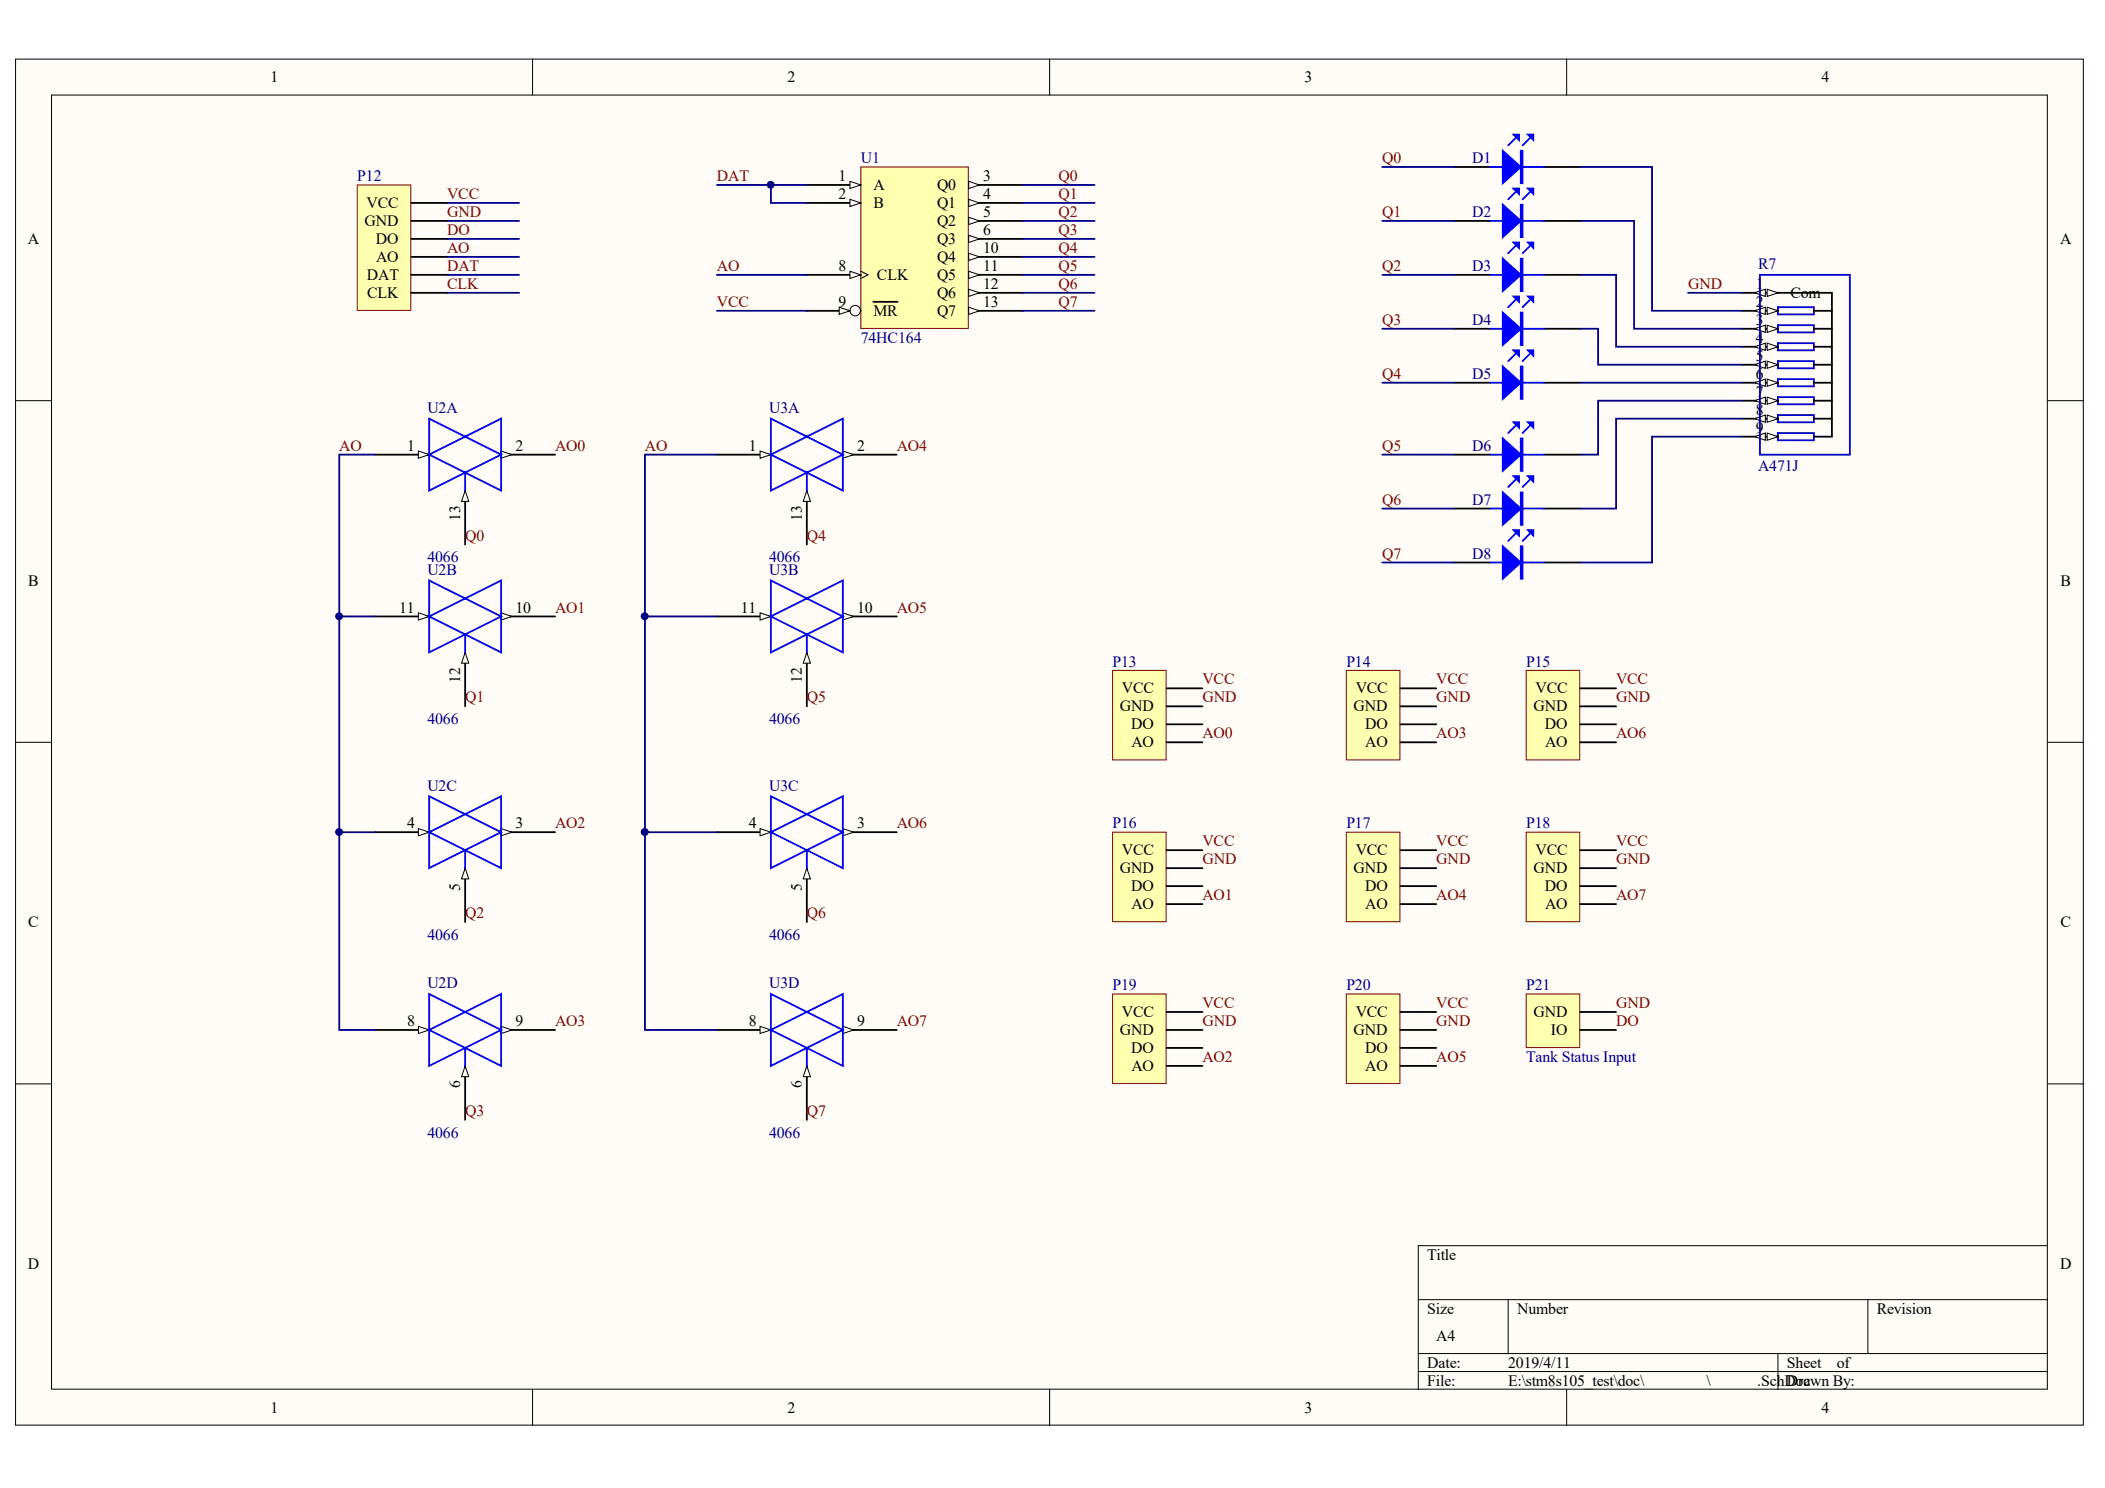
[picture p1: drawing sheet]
<svg xmlns="http://www.w3.org/2000/svg" width="297mm" height="210mm" viewBox="0 0 297 210" stroke-linecap="round" stroke-linejoin="round" font-family="sans-serif">
<g fill="#fffcf8" stroke="#000" stroke-width=".14">
<path d="M2.2 8.3h291.8v192.7h-291.8z"/>
<path d="M7.3 13.4h281.6v182.6h-281.6z"/>
</g>
<g fill="none" stroke="#000" stroke-width=".14">
<path d="M75.2 8.3v5.1M148.1 8.3v5.1M221.1 8.3v5.1M2.2 56.5h5.1M289 56.5h5M2.2 104.7h5.1M289 104.7h5M2.2 152.9h5.1M289 152.9h5M289 175.7h-88.9v20.3M75.2 196v5.1M148.1 196v5.1"/>
<path d="M200.1 183.3h88.9M200.1 190.9h88.9M200.1 193.5h88.9M212.8 183.3v7.6M221.1 196v5.1M250.9 190.9v5.1M263.6 183.3v7.6"/>
</g>
<path d="M50.4 26.1h7.6v17.7h-7.6z" fill="#ffffb0" stroke="#800000" stroke-width=".14"/>
<path d="M58 28.6h5.1M58 31.2h5.1M58 33.7h5.1M58 36.2h5.1M58 38.8h5.1M58 41.3h5.1" fill="none" stroke="#000" stroke-width=".25"/>
<path d="M121.5 23.6h15.1v22.7h-15.1z" fill="#ffffb0" stroke="#800000" stroke-width=".14"/>
<path d="M113.9 26.1h7.6" fill="none" stroke="#000" stroke-width=".25"/>
<path d="M119.9 25.6l1.6 .5-1.6 .5z" fill="#fffcf8" stroke="#000" stroke-width=".14"/>
<path d="M113.9 28.6h7.6" fill="none" stroke="#000" stroke-width=".25"/>
<path d="M119.9 28.1l1.6 .5-1.6 .5z" fill="#fffcf8" stroke="#000" stroke-width=".14"/>
<path d="M136.7 26.1h7.6" fill="none" stroke="#000" stroke-width=".25"/>
<path d="M136.7 25.6l1.5 .5-1.5 .5z" fill="#fffcf8" stroke="#000" stroke-width=".14"/>
<path d="M136.7 28.6h7.6" fill="none" stroke="#000" stroke-width=".25"/>
<path d="M136.7 28.1l1.5 .5-1.5 .5z" fill="#fffcf8" stroke="#000" stroke-width=".14"/>
<path d="M136.7 31.2h7.6" fill="none" stroke="#000" stroke-width=".25"/>
<path d="M136.7 30.7l1.5 .5-1.5 .5z" fill="#fffcf8" stroke="#000" stroke-width=".14"/>
<path d="M136.7 33.7h7.6" fill="none" stroke="#000" stroke-width=".25"/>
<path d="M136.7 33.2l1.5 .5-1.5 .5z" fill="#fffcf8" stroke="#000" stroke-width=".14"/>
<path d="M136.7 36.2h7.6" fill="none" stroke="#000" stroke-width=".25"/>
<path d="M136.7 35.7l1.5 .5-1.5 .5z" fill="#fffcf8" stroke="#000" stroke-width=".14"/>
<path d="M136.7 38.8h7.6" fill="none" stroke="#000" stroke-width=".25"/>
<path d="M136.7 38.3l1.5 .5-1.5 .5z" fill="#fffcf8" stroke="#000" stroke-width=".14"/>
<path d="M136.7 41.3h7.6" fill="none" stroke="#000" stroke-width=".25"/>
<path d="M136.7 40.8l1.5 .5-1.5 .5z" fill="#fffcf8" stroke="#000" stroke-width=".14"/>
<path d="M136.7 43.8h7.6" fill="none" stroke="#000" stroke-width=".25"/>
<path d="M136.7 43.3l1.5 .5-1.5 .6z" fill="#fffcf8" stroke="#000" stroke-width=".14"/>
<path d="M113.9 38.8h7.6" fill="none" stroke="#000" stroke-width=".25"/>
<path d="M121.5 38.3l1 .5-1 .5" fill="none" stroke="#000" stroke-width=".14"/>
<path d="M119.9 38.3l1.6 .5-1.6 .5z" fill="#fffcf8" stroke="#000" stroke-width=".14"/>
<path d="M113.9 43.8h7.6" fill="none" stroke="#000" stroke-width=".25"/>
<circle cx="120.7" cy="43.8" r=".74" fill="#fffcf8" stroke="#000" stroke-width=".14"/>
<path d="M118.4 43.3l1.5 .5-1.5 .6z" fill="#fffcf8" stroke="#000" stroke-width=".14"/>
<path d="M123.2 42.6h3.5M245.8 43.8h5.1" fill="none" stroke="#000" stroke-width=".25"/>
<g fill="none" stroke="#000080" stroke-width=".25">
<path d="M63.1 38.8h10.2M63.1 28.6h10.2M63.1 31.2h10.2M63.1 33.7h10.2M63.1 36.2h10.2M101.2 26.1h12.7M101.2 38.8h12.7M108.8 26.1v2.5h5.1M144.3 26.1h10.2M144.3 38.8h10.2M144.3 28.6h10.2M144.3 31.2h10.2"/>
<path d="M144.3 33.7h10.2M144.3 36.2h10.2M63.1 41.3h10.2M101.2 43.8h12.7M144.3 43.8h10.2M144.3 41.3h10.2"/>
</g>
<path d="M250.9 43.3h5.1v1.1h-5.1zM250.9 45.9h5.1v1h-5.1zM250.9 48.4h5.1v1h-5.1zM250.9 50.9h5.1v1.1h-5.1zM250.9 53.5h5.1v1h-5.1zM250.9 56h5.1v1h-5.1zM250.9 58.6h5.1v1h-5.1zM250.9 61.1h5.1v1h-5.1z" fill="none" stroke="#0000bf" stroke-width=".25"/>
<g fill="#fffcf8" stroke="#000" stroke-width=".14">
<path d="M249.4 43.3l1.5 .5-1.5 .6z"/>
<path d="M247.6 43.8l1.5-.5v1.1z"/>
</g>
<path d="M245.8 46.4h5.1" fill="none" stroke="#000" stroke-width=".25"/>
<g fill="#fffcf8" stroke="#000" stroke-width=".14">
<path d="M249.4 45.9l1.5 .5-1.5 .5z"/>
<path d="M247.6 46.4l1.5-.5v1z"/>
</g>
<path d="M245.8 48.9h5.1" fill="none" stroke="#000" stroke-width=".25"/>
<g fill="#fffcf8" stroke="#000" stroke-width=".14">
<path d="M249.4 48.4l1.5 .5-1.5 .5z"/>
<path d="M247.6 48.9l1.5-.5v1z"/>
</g>
<path d="M245.8 51.5h5.1" fill="none" stroke="#000" stroke-width=".25"/>
<g fill="#fffcf8" stroke="#000" stroke-width=".14">
<path d="M249.4 50.9l1.5 .6-1.5 .5z"/>
<path d="M247.6 51.5l1.5-.6v1.1z"/>
</g>
<path d="M245.8 54h5.1" fill="none" stroke="#000" stroke-width=".25"/>
<g fill="#fffcf8" stroke="#000" stroke-width=".14">
<path d="M249.4 53.5l1.5 .5-1.5 .5z"/>
<path d="M247.6 54l1.5-.5v1z"/>
</g>
<path d="M245.8 56.5h5.1" fill="none" stroke="#000" stroke-width=".25"/>
<g fill="#fffcf8" stroke="#000" stroke-width=".14">
<path d="M249.4 56l1.5 .5-1.5 .5z"/>
<path d="M247.6 56.5l1.5-.5v1z"/>
</g>
<path d="M245.8 59.1h5.1" fill="none" stroke="#000" stroke-width=".25"/>
<g fill="#fffcf8" stroke="#000" stroke-width=".14">
<path d="M249.4 58.6l1.5 .5-1.5 .5z"/>
<path d="M247.6 59.1l1.5-.5v1z"/>
</g>
<path d="M245.8 61.6h5.1" fill="none" stroke="#000" stroke-width=".25"/>
<g fill="#fffcf8" stroke="#000" stroke-width=".14">
<path d="M249.4 61.1l1.5 .5-1.5 .5z"/>
<path d="M247.6 61.6l1.5-.5v1z"/>
</g>
<path d="M245.8 41.3h5.1" fill="none" stroke="#000" stroke-width=".25"/>
<g fill="#fffcf8" stroke="#000" stroke-width=".14">
<path d="M249.4 40.8l1.5 .5-1.5 .5z"/>
<path d="M247.6 41.3l1.5-.5v1z"/>
</g>
<g fill="none" stroke="#000" stroke-width=".25">
<path d="M205.2 23.6h5.1M205.2 31.2h5.1M205.2 38.8h5.1M217.9 23.6h5.1M217.9 31.2h5.1M217.9 38.8h5.1M205.2 54h5.1M205.2 46.4h5.1M217.9 54h5.1M217.9 46.4h5.1M250.9 41.3h7.6v20.3h-2.5M256 59.1h2.5"/>
<path d="M256 56.5h2.5M256 54h2.5M256 51.5h2.5M256 48.9h2.5M256 46.4h2.5M256 43.8h2.5M205.2 64.1h5.1M205.2 71.7h5.1M205.2 79.3h5.1M217.9 64.1h5.1M217.9 71.7h5.1M217.9 79.3h5.1"/>
<path d="M52.9 117.4h7.7"/>
</g>
<path d="M248.3 38.8h12.7v25.3h-12.7z" fill="none" stroke="#0000bf" stroke-width=".25"/>
<g fill="none" stroke="#000080" stroke-width=".25">
<path d="M195.1 23.6h10.1M195.1 31.2h10.1M195.1 38.8h10.1M223 23.6h10.1v20.2h12.7M223 31.2h7.6v15.2h15.2M223 38.8h5v10.1h17.8M195.1 54h10.1M195.1 46.4h10.1M223 46.4h2.5v5.1h20.3M223 54h22.8M238.2 41.3h7.6M245.8 56.5h-20.3v7.6h-2.5"/>
<path d="M245.8 59.1h-17.8v12.6h-5M195.1 64.1h10.1M195.1 71.7h10.1M195.1 79.3h10.1M245.8 61.6h-12.7v17.7h-10.1"/>
</g>
<g fill="none" stroke="#00f" stroke-width=".25">
<path d="M213.8 19.5l-1 1M215.9 19.5l-1 1M210.3 23.6h7.6M210.3 31.2h7.6M210.3 38.8h7.6M213.8 27.1l-1 1M213.8 34.7l-1 1M215.9 27.1l-1 1M215.9 34.7l-1 1M210.3 46.4h7.6M210.3 54h7.6M213.8 42.3l-1 1"/>
<path d="M213.8 49.9l-1 1M215.9 42.3l-1 1M215.9 49.9l-1 1M210.3 64.1h7.6M210.3 71.7h7.6M210.3 79.3h7.6M213.8 60.1l-1 1M213.8 67.7l-1 1M213.8 75.3l-1 1M215.9 60.1l-1 1M215.9 67.7l-1 1M215.9 75.3l-1 1"/>
</g>
<g fill="#00f" stroke="#00f" stroke-width=".25">
<path d="M212.1 21.3l2.5 2.3-2.5 2.2z"/>
<path d="M215.6 19h.8v.8z"/>
<path d="M213.6 19h.7v.8z"/>
<path d="M212.1 28.9l2.5 2.3-2.5 2.2z"/>
<path d="M215.6 26.6h.8v.8z"/>
<path d="M213.6 26.6h.7v.8z"/>
<path d="M212.1 36.5l2.5 2.3-2.5 2.3z"/>
<path d="M215.6 34.2h.8v.8z"/>
<path d="M213.6 34.2h.7v.8z"/>
<path d="M212.1 44.1l2.5 2.3-2.5 2.3z"/>
<path d="M215.6 41.8h.8v.8z"/>
<path d="M213.6 41.8h.7v.8z"/>
<path d="M212.1 51.7l2.5 2.3-2.5 2.3z"/>
<path d="M215.6 49.4h.8v.8z"/>
<path d="M213.6 49.4h.7v.8z"/>
<path d="M212.1 61.9l2.5 2.2-2.5 2.3z"/>
<path d="M215.6 59.6h.8v.7z"/>
<path d="M213.6 59.6h.7v.7z"/>
<path d="M212.1 69.5l2.5 2.2-2.5 2.3z"/>
<path d="M215.6 67.2h.8v.7z"/>
<path d="M213.6 67.2h.7v.7z"/>
<path d="M212.1 77.1l2.5 2.2-2.5 2.3z"/>
<path d="M215.6 74.8h.8v.7z"/>
<path d="M213.6 74.8h.7v.7z"/>
<path d="M214.6 21.3h.3v4.5h-.3z" fill-rule="evenodd"/>
<path d="M214.6 28.9h.3v4.5h-.3z" fill-rule="evenodd"/>
<path d="M214.6 36.5h.3v4.6h-.3z" fill-rule="evenodd"/>
<path d="M214.6 44.1h.3v4.6h-.3z" fill-rule="evenodd"/>
<path d="M214.6 51.7h.3v4.6h-.3z" fill-rule="evenodd"/>
<path d="M214.6 61.9h.3v4.5h-.3z" fill-rule="evenodd"/>
<path d="M214.6 69.5h.3v4.5h-.3z" fill-rule="evenodd"/>
<path d="M214.6 77.1h.3v4.5h-.3z" fill-rule="evenodd"/>
</g>
<path d="M59 116.9l1.6 .5-1.6 .5z" fill="#fffcf8" stroke="#000" stroke-width=".14"/>
<path d="M70.7 117.4h7.6" fill="none" stroke="#000" stroke-width=".25"/>
<path d="M70.7 116.9l1.5 .5-1.5 .5z" fill="#fffcf8" stroke="#000" stroke-width=".14"/>
<path d="M65.6 122.5v7.6" fill="none" stroke="#000" stroke-width=".25"/>
<path d="M65.6 122.5l.5 1.5h-1z" fill="#fffcf8" stroke="#000" stroke-width=".14"/>
<path d="M65.6 119.9l-5-2.5 10.1-5.1v10.2l-5.1-2.6-5 2.6v-10.2l10.1 5.1-5.1 2.5v2.6" fill="none" stroke="#00f" stroke-width=".25"/>
<path d="M52.9 87h7.7" fill="none" stroke="#000" stroke-width=".25"/>
<path d="M59 86.5l1.6 .5-1.6 .5z" fill="#fffcf8" stroke="#000" stroke-width=".14"/>
<path d="M70.7 87h7.6" fill="none" stroke="#000" stroke-width=".25"/>
<path d="M70.7 86.5l1.5 .5-1.5 .5z" fill="#fffcf8" stroke="#000" stroke-width=".14"/>
<path d="M65.6 92v7.6" fill="none" stroke="#000" stroke-width=".25"/>
<path d="M65.6 92l.5 1.6h-1z" fill="#fffcf8" stroke="#000" stroke-width=".14"/>
<path d="M65.6 89.5l-5-2.5 10.1-5.1v10.1l-5.1-2.5-5 2.5v-10.1l10.1 5.1-5.1 2.5v2.5" fill="none" stroke="#00f" stroke-width=".25"/>
<path d="M52.9 64.1h7.7" fill="none" stroke="#000" stroke-width=".25"/>
<path d="M59 63.6l1.6 .5-1.6 .5z" fill="#fffcf8" stroke="#000" stroke-width=".14"/>
<path d="M70.7 64.1h7.6" fill="none" stroke="#000" stroke-width=".25"/>
<path d="M70.7 63.6l1.5 .5-1.5 .5z" fill="#fffcf8" stroke="#000" stroke-width=".14"/>
<path d="M65.6 69.2v7.6" fill="none" stroke="#000" stroke-width=".25"/>
<path d="M65.6 69.2l.5 1.5h-1z" fill="#fffcf8" stroke="#000" stroke-width=".14"/>
<path d="M65.6 66.7l-5-2.6 10.1-5v10.1l-5.1-2.5-5 2.5v-10.1l10.1 5-5.1 2.6v2.5" fill="none" stroke="#00f" stroke-width=".25"/>
<path d="M52.9 145.3h7.7" fill="none" stroke="#000" stroke-width=".25"/>
<path d="M59 144.8l1.6 .5-1.6 .5z" fill="#fffcf8" stroke="#000" stroke-width=".14"/>
<path d="M70.7 145.3h7.6" fill="none" stroke="#000" stroke-width=".25"/>
<path d="M70.7 144.8l1.5 .5-1.5 .5z" fill="#fffcf8" stroke="#000" stroke-width=".14"/>
<path d="M65.6 150.4v7.6" fill="none" stroke="#000" stroke-width=".25"/>
<path d="M65.6 150.4l.5 1.5h-1z" fill="#fffcf8" stroke="#000" stroke-width=".14"/>
<path d="M65.6 147.8l-5-2.5 10.1-5.1v10.2l-5.1-2.6-5 2.6v-10.2l10.1 5.1-5.1 2.5v2.6" fill="none" stroke="#00f" stroke-width=".25"/>
<path d="M101.2 117.4h7.6" fill="none" stroke="#000" stroke-width=".25"/>
<path d="M107.3 116.9l1.5 .5-1.5 .5z" fill="#fffcf8" stroke="#000" stroke-width=".14"/>
<path d="M118.9 117.4h7.6" fill="none" stroke="#000" stroke-width=".25"/>
<path d="M118.9 116.9l1.6 .5-1.6 .5z" fill="#fffcf8" stroke="#000" stroke-width=".14"/>
<path d="M113.9 122.5v7.6" fill="none" stroke="#000" stroke-width=".25"/>
<path d="M113.9 122.5l.5 1.5h-1.1z" fill="#fffcf8" stroke="#000" stroke-width=".14"/>
<path d="M113.9 119.9l-5.1-2.5 10.1-5.1v10.2l-5-2.6-5.1 2.6v-10.2l10.1 5.1-5 2.5v2.6" fill="none" stroke="#00f" stroke-width=".25"/>
<path d="M101.2 87h7.6" fill="none" stroke="#000" stroke-width=".25"/>
<path d="M107.3 86.5l1.5 .5-1.5 .5z" fill="#fffcf8" stroke="#000" stroke-width=".14"/>
<path d="M118.9 87h7.6" fill="none" stroke="#000" stroke-width=".25"/>
<path d="M118.9 86.5l1.6 .5-1.6 .5z" fill="#fffcf8" stroke="#000" stroke-width=".14"/>
<path d="M113.9 92v7.6" fill="none" stroke="#000" stroke-width=".25"/>
<path d="M113.9 92l.5 1.6h-1.1z" fill="#fffcf8" stroke="#000" stroke-width=".14"/>
<path d="M113.9 89.5l-5.1-2.5 10.1-5.1v10.1l-5-2.5-5.1 2.5v-10.1l10.1 5.1-5 2.5v2.5" fill="none" stroke="#00f" stroke-width=".25"/>
<path d="M101.2 64.1h7.6" fill="none" stroke="#000" stroke-width=".25"/>
<path d="M107.3 63.6l1.5 .5-1.5 .5z" fill="#fffcf8" stroke="#000" stroke-width=".14"/>
<path d="M118.9 64.1h7.6" fill="none" stroke="#000" stroke-width=".25"/>
<path d="M118.9 63.6l1.6 .5-1.6 .5z" fill="#fffcf8" stroke="#000" stroke-width=".14"/>
<path d="M113.9 69.2v7.6" fill="none" stroke="#000" stroke-width=".25"/>
<path d="M113.9 69.2l.5 1.5h-1.1z" fill="#fffcf8" stroke="#000" stroke-width=".14"/>
<path d="M113.9 66.7l-5.1-2.6 10.1-5v10.1l-5-2.5-5.1 2.5v-10.1l10.1 5-5 2.6v2.5" fill="none" stroke="#00f" stroke-width=".25"/>
<path d="M101.2 145.3h7.6" fill="none" stroke="#000" stroke-width=".25"/>
<path d="M107.3 144.8l1.5 .5-1.5 .5z" fill="#fffcf8" stroke="#000" stroke-width=".14"/>
<path d="M118.9 145.3h7.6" fill="none" stroke="#000" stroke-width=".25"/>
<path d="M118.9 144.8l1.6 .5-1.6 .5z" fill="#fffcf8" stroke="#000" stroke-width=".14"/>
<path d="M113.9 150.4v7.6" fill="none" stroke="#000" stroke-width=".25"/>
<path d="M113.9 150.4l.5 1.5h-1.1z" fill="#fffcf8" stroke="#000" stroke-width=".14"/>
<path d="M113.9 147.8l-5.1-2.5 10.1-5.1v10.2l-5-2.6-5.1 2.6v-10.2l10.1 5.1-5 2.5v2.6" fill="none" stroke="#00f" stroke-width=".25"/>
<path d="M52.9 64.1h-5v22.9h5M101.2 64.1h-10.2v81.2h10.2M47.9 87v30.4h5M91 87h10.2M47.9 117.4v27.9h5M91 117.4h10.2" fill="none" stroke="#000080" stroke-width=".25"/>
<path d="M157 94.6h7.6v12.6h-7.6z" fill="#ffffb0" stroke="#800000" stroke-width=".14"/>
<path d="M164.6 97.1h5.1M164.6 99.6h5.1M164.6 102.2h5.1M164.6 104.7h5.1" fill="none" stroke="#000" stroke-width=".25"/>
<path d="M157 117.4h7.6v12.6h-7.6z" fill="#ffffb0" stroke="#800000" stroke-width=".14"/>
<path d="M164.6 119.9h5.1M164.6 122.5h5.1M164.6 125h5.1M164.6 127.5h5.1" fill="none" stroke="#000" stroke-width=".25"/>
<path d="M157 140.2h7.6v12.6h-7.6z" fill="#ffffb0" stroke="#800000" stroke-width=".14"/>
<path d="M164.6 142.8h5.1M164.6 145.3h5.1M164.6 147.8h5.1M164.6 150.4h5.1" fill="none" stroke="#000" stroke-width=".25"/>
<path d="M190 94.6h7.5v12.6h-7.5z" fill="#ffffb0" stroke="#800000" stroke-width=".14"/>
<path d="M197.6 97.1h5.1M197.6 99.6h5.1M197.6 102.2h5.1M197.6 104.7h5.1" fill="none" stroke="#000" stroke-width=".25"/>
<path d="M190 117.4h7.5v12.6h-7.5z" fill="#ffffb0" stroke="#800000" stroke-width=".14"/>
<path d="M197.6 119.9h5.1M197.6 122.5h5.1M197.6 125h5.1M197.6 127.5h5.1" fill="none" stroke="#000" stroke-width=".25"/>
<path d="M190 140.2h7.5v12.6h-7.5z" fill="#ffffb0" stroke="#800000" stroke-width=".14"/>
<path d="M197.6 142.8h5.1M197.6 145.3h5.1M197.6 147.8h5.1M197.6 150.4h5.1" fill="none" stroke="#000" stroke-width=".25"/>
<path d="M215.4 94.6h7.5v12.6h-7.5z" fill="#ffffb0" stroke="#800000" stroke-width=".14"/>
<path d="M223 97.1h5M223 99.6h5M223 102.2h5M223 104.7h5" fill="none" stroke="#000" stroke-width=".25"/>
<path d="M215.4 117.4h7.5v12.6h-7.5z" fill="#ffffb0" stroke="#800000" stroke-width=".14"/>
<path d="M223 119.9h5M223 122.5h5M223 125h5M223 127.5h5" fill="none" stroke="#000" stroke-width=".25"/>
<path d="M215.4 140.2h7.5v7.6h-7.5z" fill="#ffffb0" stroke="#800000" stroke-width=".14"/>
<path d="M223 142.8h5M223 145.3h5" fill="none" stroke="#000" stroke-width=".25"/>
<g fill="#000080" stroke="#000080" stroke-width=".14">
<circle cx="47.8" cy="117.4" r=".48"/>
<circle cx="47.8" cy="86.9" r=".48"/>
<circle cx="91" cy="117.4" r=".49"/>
<circle cx="91" cy="86.9" r=".49"/>
<circle cx="108.8" cy="26.1" r=".48"/>
</g>
<g font-size="2.2">
<text x="38.2" y="11.6">1</text>
<text x="111.1" y="11.6">2</text>
<text x="184.1" y="11.6">3</text>
<text x="257" y="11.6">4</text>
<text x="51.7" y="29.3">VCC</text>
<text x="118.3" y="25.5">1</text>
<text x="118.3" y="28.1">2</text>
<text x="123.2" y="26.8">A</text>
<text x="123.2" y="29.3">B</text>
<text x="132.2" y="26.8">Q0</text>
<text x="132.2" y="29.3">Q1</text>
<text x="138.7" y="25.5">3</text>
<text x="138.7" y="28.1">4</text>
<text x="3.9" y="34.4">A</text>
<text x="51.4" y="31.9">GND</text>
<text x="53.1" y="34.4">DO</text>
<text x="132.2" y="31.9">Q2</text>
<text x="132.2" y="34.4">Q3</text>
<text x="138.7" y="30.6">5</text>
<text x="138.7" y="33.2">6</text>
<text x="138.7" y="35.7">10</text>
<text x="290.7" y="34.4">A</text>
<text x="51.8" y="39.5">DAT</text>
<text x="53.1" y="37">AO</text>
<text x="118.3" y="38.2">8</text>
<text x="123.8" y="39.5">CLK</text>
<text x="132.2" y="37">Q4</text>
<text x="132.2" y="39.5">Q5</text>
<text x="138.7" y="38.2">11</text>
<text x="138.7" y="40.8">12</text>
<text x="247.8" y="40.8">1</text>
<text x="51.8" y="42">CLK</text>
<text x="118.3" y="43.3">9</text>
<text x="123.2" y="44.6">MR</text>
<text x="132.2" y="42">Q6</text>
<text x="132.2" y="44.6">Q7</text>
<text x="138.7" y="43.3">13</text>
<text x="247.8" y="43.3">2</text>
<text x="247.8" y="45.8">3</text>
<text x="252.7" y="42">Com</text>
<text x="247.8" y="48.4">4</text>
<text x="247.8" y="50.9">5</text>
<text x="247.8" y="53.4">6</text>
<text x="247.8" y="56">7</text>
<text x="247.8" y="58.5">8</text>
<text x="57.4" y="63.6">1</text>
<text x="72.7" y="63.6">2</text>
<text x="105.7" y="63.6">1</text>
<text x="121" y="63.6">2</text>
<text x="247.8" y="61">9</text>
<text x="64.9" y="73.5" transform="rotate(-90 64.9 73.5)">13</text>
<text x="113.2" y="73.5" transform="rotate(-90 113.2 73.5)">13</text>
<text x="4" y="82.6">B</text>
<text x="290.8" y="82.6">B</text>
<text x="56.3" y="86.4">11</text>
<text x="72.7" y="86.4">10</text>
<text x="104.5" y="86.4">11</text>
<text x="121" y="86.4">10</text>
<text x="64.9" y="96.3" transform="rotate(-90 64.9 96.3)">12</text>
<text x="113.2" y="96.3" transform="rotate(-90 113.2 96.3)">12</text>
<text x="158" y="100.4">GND</text>
<text x="158.3" y="97.8">VCC</text>
<text x="191" y="100.4">GND</text>
<text x="191.3" y="97.8">VCC</text>
<text x="216.4" y="100.4">GND</text>
<text x="216.7" y="97.8">VCC</text>
<text x="159.6" y="102.9">DO</text>
<text x="159.7" y="105.4">AO</text>
<text x="192.6" y="102.9">DO</text>
<text x="192.6" y="105.4">AO</text>
<text x="218" y="102.9">DO</text>
<text x="218" y="105.4">AO</text>
<text x="57.4" y="116.8">4</text>
<text x="72.7" y="116.8">3</text>
<text x="105.7" y="116.8">4</text>
<text x="121" y="116.8">3</text>
<text x="64.9" y="125.6" transform="rotate(-90 64.9 125.6)">5</text>
<text x="113.2" y="125.6" transform="rotate(-90 113.2 125.6)">5</text>
<text x="158" y="123.2">GND</text>
<text x="158.3" y="120.6">VCC</text>
<text x="159.6" y="125.7">DO</text>
<text x="191" y="123.2">GND</text>
<text x="191.3" y="120.6">VCC</text>
<text x="192.6" y="125.7">DO</text>
<text x="216.4" y="123.2">GND</text>
<text x="216.7" y="120.6">VCC</text>
<text x="218" y="125.7">DO</text>
<text x="4" y="130.8">C</text>
<text x="159.7" y="128.3">AO</text>
<text x="192.6" y="128.3">AO</text>
<text x="218" y="128.3">AO</text>
<text x="290.8" y="130.8">C</text>
<text x="158.3" y="143.5">VCC</text>
<text x="191.3" y="143.5">VCC</text>
<text x="216.4" y="143.5">GND</text>
<text x="57.4" y="144.7">8</text>
<text x="72.7" y="144.7">9</text>
<text x="105.7" y="144.7">8</text>
<text x="121" y="144.7">9</text>
<text x="158" y="146">GND</text>
<text x="159.6" y="148.5">DO</text>
<text x="191" y="146">GND</text>
<text x="192.6" y="148.5">DO</text>
<text x="218.9" y="146">IO</text>
<text x="64.9" y="153.5" transform="rotate(-90 64.9 153.5)">6</text>
<text x="113.2" y="153.5" transform="rotate(-90 113.2 153.5)">6</text>
<text x="159.7" y="151.1">AO</text>
<text x="192.6" y="151.1">AO</text>
<text x="3.9" y="179">D</text>
<text x="201.4" y="177.7">Title</text>
<text x="290.7" y="179">D</text>
<text x="201.4" y="185.3">Size</text>
<text x="214.1" y="185.3">Number</text>
<text x="264.8" y="185.3">Revision</text>
<text x="202.7" y="189.1">A4</text>
<text x="201.4" y="192.9">Date:</text>
<text x="201.4" y="195.5">File:</text>
<text x="212.8" y="192.9">2019/4/11</text>
<text x="212.8" y="195.5">E:\stm8s105_test\doc\</text>
<text x="240.8" y="195.5">\</text>
<text x="248" y="195.5">.SchDocwn By:</text>
<text x="252.2" y="192.9">Sheet</text>
<text x="252.2" y="195.5">Dra</text>
<text x="259.2" y="192.9">of</text>
<text x="38.2" y="199.3">1</text>
<text x="111.1" y="199.3">2</text>
<text x="184.1" y="199.3">3</text>
<text x="257" y="199.3">4</text>
</g>
<g font-size="2.2" fill="#000080">
<text x="121.5" y="23">U1</text>
<text x="207.7" y="23">D1</text>
<text x="50.4" y="25.5">P12</text>
<text x="207.7" y="30.6">D2</text>
<text x="207.7" y="38.2">D3</text>
<text x="248.1" y="38">R7</text>
<text x="207.7" y="45.8">D4</text>
<text x="121.5" y="48.4">74HC164</text>
<text x="207.7" y="53.4">D5</text>
<text x="60.3" y="58.3">U2A</text>
<text x="108.5" y="58.3">U3A</text>
<text x="207.7" y="63.6">D6</text>
<text x="207.7" y="71.2">D7</text>
<text x="248.1" y="66.4">A471J</text>
<text x="60.3" y="81.1">U2B</text>
<text x="60.3" y="79.3">4066</text>
<text x="108.5" y="81.1">U3B</text>
<text x="108.5" y="79.3">4066</text>
<text x="207.7" y="78.8">D8</text>
<text x="157" y="94">P13</text>
<text x="190" y="94">P14</text>
<text x="215.4" y="94">P15</text>
<text x="60.3" y="102.1">4066</text>
<text x="108.5" y="102.1">4066</text>
<text x="60.3" y="111.5">U2C</text>
<text x="108.5" y="111.5">U3C</text>
<text x="157" y="116.8">P16</text>
<text x="190" y="116.8">P17</text>
<text x="215.4" y="116.8">P18</text>
<text x="60.3" y="132.6">4066</text>
<text x="108.5" y="132.6">4066</text>
<text x="60.3" y="139.4">U2D</text>
<text x="108.5" y="139.4">U3D</text>
<text x="157" y="139.7">P19</text>
<text x="190" y="139.7">P20</text>
<text x="215.4" y="139.7">P21</text>
<text x="215.4" y="149.8">Tank Status Input</text>
<text x="60.3" y="160.5">4066</text>
<text x="108.5" y="160.5">4066</text>
</g>
<g font-size="2.2" fill="#800000">
<text x="195.1" y="23">Q0</text>
<text x="63.1" y="28.1">VCC</text>
<text x="101.2" y="25.5">DAT</text>
<text x="149.4" y="25.5">Q0</text>
<text x="149.4" y="28.1">Q1</text>
<text x="63.1" y="30.6">GND</text>
<text x="63.1" y="33.2">DO</text>
<text x="63.1" y="35.7">AO</text>
<text x="149.4" y="30.6">Q2</text>
<text x="149.4" y="33.2">Q3</text>
<text x="149.4" y="35.7">Q4</text>
<text x="195.1" y="30.6">Q1</text>
<text x="63.1" y="38.2">DAT</text>
<text x="63.1" y="40.8">CLK</text>
<text x="101.2" y="38.2">AO</text>
<text x="149.4" y="38.2">Q5</text>
<text x="149.4" y="40.8">Q6</text>
<text x="195.1" y="38.2">Q2</text>
<text x="238.2" y="40.8">GND</text>
<text x="101.2" y="43.3">VCC</text>
<text x="149.4" y="43.3">Q7</text>
<text x="195.1" y="45.8">Q3</text>
<text x="195.1" y="53.4">Q4</text>
<text x="47.9" y="63.6">AO</text>
<text x="78.3" y="63.6">AO0</text>
<text x="91" y="63.6">AO</text>
<text x="126.5" y="63.6">AO4</text>
<text x="195.1" y="63.6">Q5</text>
<text x="195.1" y="71.2">Q6</text>
<text x="65.6" y="76.3">Q0</text>
<text x="113.9" y="76.3">Q4</text>
<text x="195.1" y="78.8">Q7</text>
<text x="78.3" y="86.4">AO1</text>
<text x="126.5" y="86.4">AO5</text>
<text x="65.6" y="99.1">Q1</text>
<text x="113.9" y="99.1">Q5</text>
<text x="169.7" y="96.6">VCC</text>
<text x="169.7" y="99.1">GND</text>
<text x="202.7" y="96.6">VCC</text>
<text x="202.7" y="99.1">GND</text>
<text x="228" y="96.6">VCC</text>
<text x="228" y="99.1">GND</text>
<text x="169.7" y="104.2">AO0</text>
<text x="202.7" y="104.2">AO3</text>
<text x="228" y="104.2">AO6</text>
<text x="78.3" y="116.8">AO2</text>
<text x="126.5" y="116.8">AO6</text>
<text x="169.7" y="119.4">VCC</text>
<text x="202.7" y="119.4">VCC</text>
<text x="228" y="119.4">VCC</text>
<text x="169.7" y="121.9">GND</text>
<text x="202.7" y="121.9">GND</text>
<text x="228" y="121.9">GND</text>
<text x="65.6" y="129.5">Q2</text>
<text x="113.9" y="129.5">Q6</text>
<text x="169.7" y="127">AO1</text>
<text x="202.7" y="127">AO4</text>
<text x="228" y="127">AO7</text>
<text x="169.7" y="142.2">VCC</text>
<text x="202.7" y="142.2">VCC</text>
<text x="228" y="142.2">GND</text>
<text x="78.3" y="144.7">AO3</text>
<text x="126.5" y="144.7">AO7</text>
<text x="169.7" y="144.7">GND</text>
<text x="169.7" y="149.8">AO2</text>
<text x="202.7" y="144.7">GND</text>
<text x="202.7" y="149.8">AO5</text>
<text x="228" y="144.7">DO</text>
<text x="65.6" y="157.4">Q3</text>
<text x="113.9" y="157.4">Q7</text>
</g>
</svg>
